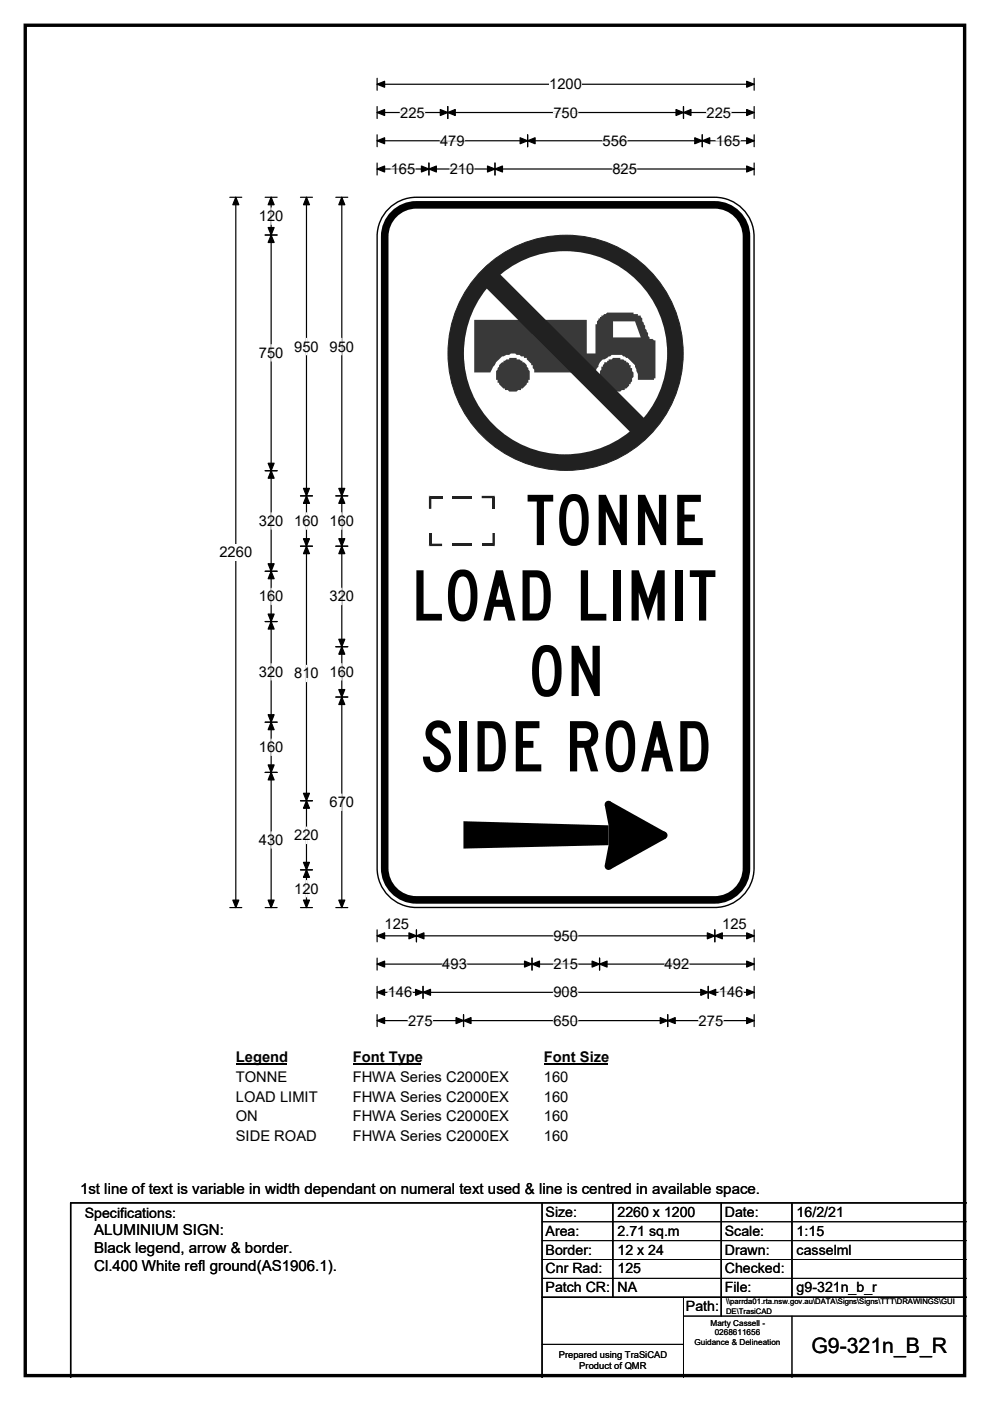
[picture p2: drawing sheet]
<svg xmlns="http://www.w3.org/2000/svg" width="210mm" height="297mm" viewBox="0 0 210 297" stroke-linecap="round" stroke-linejoin="round" font-family="sans-serif">
<path d="M5.4 5.4h199.2v286.3h-199.2z" fill="none" stroke="#000" stroke-width=".72"/>
<path d="M80 17.9h80M80 16.6v2.5M160 16.6v2.5" fill="none" stroke="#000" stroke-width=".25"/>
<path d="M80 17.9l1.6-.7v1.3zM158.4 17.2l1.6 .7-1.6 .6z" fill="#000" stroke="#000" stroke-width=".25"/>
<path d="M116.5 16.1h6.9v3.5h-6.9z" fill="#fff"/>
<g fill="none" stroke="#000" stroke-width=".25">
<path d="M80 23.9h80M80 22.6v2.5M80 28.6v2.5M80 34.6v2.5M80 29.8h80M80 35.8h80M91 34.6v2.5M95 22.6v2.5M105 34.6v2.5M111.9 28.6v2.5M145 22.6v2.5M148.9 28.6v2.5"/>
<path d="M160 22.6v2.5M160 28.6v2.5M160 34.6v2.5M48.7 41.8h2.6M50 41.8v150.6M48.7 192.4h2.6M80 197.1v2.6M80 198.4h80M88.3 197.1v2.6M151.6 197.1v2.6M160 197.1v2.6M80 203.1v2.6"/>
<path d="M80 209.1v2.6M80 215.1v2.6M80 204.4h80M80 210.4h80M80 216.4h80M89.7 209.1v2.6M98.3 215.1v2.6M112.8 203.1v2.6M127.2 203.1v2.6M141.6 215.1v2.6M150.2 209.1v2.6M160 215.1v2.6"/>
<path d="M160 203.1v2.6M160 209.1v2.6"/>
</g>
<g fill="#000" stroke="#000" stroke-width=".25">
<path d="M80 23.9l1.6-.7v1.3zM80 29.8l1.6-.6v1.3zM80 35.8l1.6-.6v1.3zM91 35.8l1.6-.6v1.3zM89.4 35.2l1.6 .6-1.6 .7zM95 23.9l1.6-.7v1.3zM93.4 23.2l1.6 .7-1.6 .6zM103.4 35.2l1.6 .6-1.6 .7zM105 35.8l1.6-.6v1.3zM111.9 29.8l1.6-.6v1.3zM110.3 29.2l1.6 .6-1.6 .7zM143.4 23.2l1.6 .7-1.6 .6z"/>
<path d="M145 23.9l1.6-.7v1.3zM147.4 29.2l1.5 .6-1.5 .7zM148.9 29.8l1.6-.6v1.3zM158.4 23.2l1.6 .7-1.6 .6zM158.4 29.2l1.6 .6-1.6 .7zM158.4 35.2l1.6 .6-1.6 .7zM50 41.8l.7 1.6h-1.3zM49.4 190.8h1.3l-.7 1.6zM80 198.4l1.6-.6v1.3zM88.3 198.4l1.6-.6v1.3zM86.7 197.8l1.6 .6-1.6 .7zM150 197.8l1.6 .6-1.6 .7z"/>
<path d="M151.6 198.4l1.6-.6v1.3zM158.4 197.8l1.6 .6-1.6 .7zM80 204.4l1.6-.6v1.2zM80 210.4l1.6-.6v1.2zM80 216.4l1.6-.6v1.2zM89.7 210.4l1.6-.6v1.2zM88.1 209.8l1.6 .6-1.6 .6zM98.3 216.4l1.6-.6v1.2zM96.7 215.8l1.6 .6-1.6 .6zM112.8 204.4l1.6-.6v1.2zM111.3 203.8l1.5 .6-1.5 .6zM125.6 203.8l1.6 .6-1.6 .6z"/>
<path d="M127.2 204.4l1.6-.6v1.2zM140 215.8l1.6 .6-1.6 .6zM141.6 216.4l1.6-.6v1.2zM148.6 209.8l1.6 .6-1.6 .6zM150.2 210.4l1.6-.6v1.2zM158.4 203.8l1.6 .6-1.6 .6zM158.4 209.8l1.6 .6-1.6 .6zM158.4 215.8l1.6 .6-1.6 .6z"/>
</g>
<g fill="none" stroke="#fff" stroke-width=".25">
<path d="M82.9 35.8h5.2M84.9 23.9h5.2M93.3 29.8h5.3M95.4 35.8h5.2M117.4 23.9h5.2M127.8 29.8h5.2M129.9 35.8h5.2M149.9 23.9h5.2M151.8 29.8h5.3M117.4 198.4h5.2M82.3 210.4h5.2M86.6 216.4h5.2"/>
<path d="M93.8 204.4h5.2M117.4 210.4h5.2M117.4 216.4h5.2M117.4 204.4h5.2M141 204.4h5.2M148.2 216.4h5.2M152.5 210.4h5.2"/>
</g>
<path d="M46.5 115.4h7v3.5h-7z" fill="#fff"/>
<g fill="none" stroke="#000" stroke-width=".25">
<path d="M56.2 49.8h2.6M56.2 41.8h2.6M57.5 41.8v150.6M63.7 41.8h2.6M65 41.8v150.6M71.2 41.8h2.6M72.5 41.8v150.6M56.2 99.8h2.6M63.7 105.1h2.6M63.7 115.8h2.6M71.2 105.1h2.6M71.2 115.8h2.6"/>
<path d="M56.2 121.1h2.6M56.2 131.8h2.6M71.2 137.1h2.6M56.2 153.1h2.6M71.2 147.8h2.6M56.2 163.8h2.6M63.7 169.8h2.6M56.2 192.4h2.6M63.7 192.4h2.6M63.7 184.4h2.6M71.2 192.4h2.6"/>
</g>
<g fill="#000" stroke="#000" stroke-width=".25">
<path d="M57.5 49.8l.6 1.6h-1.2zM57.5 41.8l.6 1.6h-1.2zM56.9 48.2h1.2l-.6 1.6zM65 41.8l.6 1.6h-1.2zM72.5 41.8l.6 1.6h-1.2zM56.9 98.2h1.2l-.6 1.6zM57.5 99.8l.6 1.6h-1.2zM65 105.1l.6 1.6h-1.2zM64.4 114.2h1.2l-.6 1.6zM64.4 103.5h1.2l-.6 1.6zM65 115.8l.6 1.6h-1.2zM72.5 105.1l.6 1.6h-1.2z"/>
<path d="M71.9 114.2h1.2l-.6 1.6zM71.9 103.5h1.2l-.6 1.6zM72.5 115.8l.6 1.6h-1.2zM56.9 119.5h1.2l-.6 1.6zM57.5 121.1l.6 1.6h-1.2zM56.9 130.2h1.2l-.6 1.6zM57.5 131.8l.6 1.6h-1.2zM71.9 135.5h1.2l-.6 1.6zM72.5 137.1l.6 1.6h-1.2zM56.9 151.5h1.2l-.6 1.6zM57.5 153.1l.6 1.6h-1.2zM71.9 146.2h1.2l-.6 1.6z"/>
<path d="M72.5 147.8l.6 1.6h-1.2zM56.9 162.2h1.2l-.6 1.6zM57.5 163.8l.6 1.6h-1.2zM64.4 168.2h1.2l-.6 1.6zM65 169.8l.6 1.6h-1.2zM56.9 190.8h1.2l-.6 1.6zM64.4 182.8h1.2l-.6 1.6zM65 184.4l.6 1.6h-1.2zM64.4 190.8h1.2l-.6 1.6zM71.9 190.8h1.2l-.6 1.6z"/>
</g>
<g fill="none" stroke="#fff" stroke-width=".25">
<path d="M57.5 44.1v3.5M57.5 73.1v3.5M65 71.7v3.5M72.5 71.7v3.5M57.5 108.7v3.5M65 108.7v3.5M72.5 108.7v3.5M57.5 124.7v3.5M72.5 124.7v3.5M57.5 140.7v3.5M57.5 156.7v3.5M65 141.1v3.4"/>
<path d="M72.5 140.7v3.5M57.5 176.4v3.4M65 175.3v3.6M72.5 168.4v3.5M65 186.7v3.5"/>
</g>
<path d="M50 222.4h10.8v3.5h-10.8z" fill="#fff"/>
<path d="M50 225.7h10.8" fill="none" stroke="#000" stroke-width=".32"/>
<path d="M74.8 222.4h14.4v3.5h-14.4z" fill="#fff"/>
<path d="M74.8 225.7h14.4" fill="none" stroke="#000" stroke-width=".32"/>
<path d="M115.4 222.4h13.4v3.5h-13.4z" fill="#fff"/>
<path d="M115.4 225.7h13.4" fill="none" stroke="#000" stroke-width=".32"/>
<g fill="#fff">
<path d="M50 226.6h10.9v3.5h-10.9z"/>
<path d="M74.8 226.6h33.1v3.5h-33.1z"/>
<path d="M115.4 226.6h5.2v3.5h-5.2z"/>
<path d="M50 230.8h17.3v3.5h-17.3z"/>
<path d="M74.8 230.8h33.1v3.5h-33.1z"/>
<path d="M115.4 230.8h5.2v3.5h-5.2z"/>
<path d="M50 234.9h4.7v3.5h-4.7z"/>
<path d="M74.8 234.9h33.1v3.5h-33.1z"/>
<path d="M115.4 234.9h5.2v3.5h-5.2z"/>
<path d="M50 239.1h17.1v3.5h-17.1z"/>
<path d="M74.8 239.1h33.1v3.5h-33.1z"/>
<path d="M115.4 239.1h5.2v3.5h-5.2z"/>
</g>
<path d="M82.4 44.3a8.3 8.3 0 0 1 5.9-2.5h63.3a8.3 8.3 0 0 1 8.3 8.3v134a8.4 8.4 0 0 1-8.3 8.3h-63.3a8.3 8.3 0 0 1-8.3-8.3v-134a8.3 8.3 0 0 1 2.4-5.8z" fill-rule="evenodd" fill="#fff" stroke="#fff" stroke-width=".21"/>
<path d="M83.2 45.7a6.7 6.7 0 0 1 5.1-2.3h63.3a6.7 6.7 0 0 1 6.7 6.7v134a6.7 6.7 0 0 1-6.7 6.7h-63.3a6.7 6.7 0 0 1-6.7-6.7v-134a6.7 6.7 0 0 1 1.6-4.4z" fill="none" stroke="#000" stroke-width="1.6"/>
<path d="M82.4 44.3a8.3 8.3 0 0 1 5.9-2.5h63.3a8.3 8.3 0 0 1 8.3 8.3v134a8.4 8.4 0 0 1-8.3 8.3h-63.3a8.3 8.3 0 0 1-8.3-8.3v-134a8.3 8.3 0 0 1 2.4-5.8z" fill="none" stroke="#000" stroke-width=".3"/>
<g fill="#000">
<path d="M98.3 174.1l30.8 .9v4.2l-30.8 .7z"/>
<path d="M128.3 170.7l1.2-.8 11.7 6.6v1.3l-11.7 6.5-1.2-.8 .8-4.3v-4.2z" fill-rule="evenodd"/>
<circle cx="129.1" cy="170.6" r=".8"/>
<circle cx="140.8" cy="177.1" r=".8"/>
<circle cx="129.1" cy="183.6" r=".8"/>
</g>
<g fill="#221f20">
<path d="M91.2 105.1h2.6v.5h-2.6z"/>
<path d="M95.9 105.1h4.2v.5h-4.2z"/>
<path d="M102.2 105.1h2.5l.3 .3-.3 .2h-2.5z"/>
<path d="M104.7 105.1h.3v.3z"/>
<path d="M104.5 105.4h.5v2.5h-.5z"/>
<path d="M104.5 113h.5v2.5l-.3 .3-.2-.3z"/>
<path d="M105 115.5v.3h-.3z"/>
<path d="M102.2 115.3h2.5v.5h-2.5z"/>
<path d="M95.9 115.3h4.2v.5h-4.2z"/>
<path d="M91.2 115.3h2.6v.5h-2.6l-.2-.3z"/>
<path d="M91 115.5l.2 .3h-.2z"/>
<path d="M91 113h.5v2.5h-.5z"/>
<path d="M91.2 105.1l.3 .3v2.5h-.5v-2.5z"/>
<path d="M91 105.1h.2l-.2 .3z"/>
</g>
<circle cx="120" cy="74.8" r="24.9" fill="#24211d" stroke="#24211d" stroke-width=".21"/>
<circle cx="119.9" cy="74.8" r="21.5" fill="#fff"/>
<path d="M130 68.1v3.4h5.9l-1.2-3.4zM100.6 67.8v11.2h3.4l1.2-2.2 1.3-1.2 .9-.4h.6l.3-.2h1l.3 .2h.6l.3 .4h.6v.3h.6v.3l1 .9v.3h.3v.6l.3 .4v.6h13l.3-1 .3-.3a1.63 1.63 0 0 1 1.3-1.5l.9-.6h.3l.3-.4h2.2l.9 .7h.3l1.6 1.5 .3 1.3 .3 .6v1.2h3.4v-.3h.3v-8h-.3l-.3-.3h-.6v-.4l-.3-.3v-.6l-.7-.9v-.6l-.6-1v-.6l-.3-.3v-.3h-.6v-.3h-.9v-.3h-2.5h-3.1l-.9 .6h-.3v.3h-.3v.3h-.4v.3l-.3 .3v.6h-.3v6.3h-1.8v-7.2zM105.9 77.4l.6-.6h.3v-.3h.3l.3-.3h.6v-.3h1.6v.3h.6l.3 .3h.3v.3a1.03 1.03 0 0 1 .9 .9l.7 1v1.8h-.3v.7h-.4v.2l-.3 .4-.6 .6h-.3v.3h-.6l-.3 .3h-1.6l-.3-.3h-.6v-.3h-.3l-.9-1v-.2h-.4v-.7h-.3v-1.8l.7-1zM128.2 76.8h.6v-.3h.3v-.3h.6l.3-.3h1.6v.3h.6l.3 .3h.3v.3h.3l.3 .3v.3h.4v.6h.3v.7l.3 .3v.9l-.3 .3v.6l-.3 .4v.2h-.4v.4l-.6 .6h-.3v.3h-.6l-.3 .3h-1.9v-.3h-.6l-.6-.6h-.3l-.3-.9h-.3v-.7h-.3v-1.8l.3-.3v-.7h.3z" fill-rule="evenodd" fill="#353a3c"/>
<path d="M102.1 60.1l3.1-2.8 32 31.9-3.1 2.8z" fill="#24211d"/>
<path d="M115 255v37M130 255v20M153 255v24M168 255v20M205 255h-190v37M115 275h90" fill="none" stroke="#000" stroke-width=".3"/>
<path d="M115 259h90M115 263h90M115 267h90M115 271h90M145 279h60M145 275v17M168 279v13M115 285h30" fill="none" stroke="#000" stroke-width=".21"/>
<g font-size="14.8">
<text x="111.6" y="115.6">TONNE</text>
<text x="87.1" y="131.6">LOAD LIMIT</text>
<text x="111.9" y="147.6">ON</text>
<text x="89.1" y="163.6">SIDE ROAD</text>
</g>
<text font-size="4.5" x="172.1" y="286.9">G9-321n_B_R</text>
<g font-size="3.2">
<text x="17" y="253.1">1st line of text is variable in width dependant on numeral text used &amp; line is centred in available space.</text>
<text x="20" y="261.9">ALUMINIUM SIGN:</text>
<text x="20" y="265.7">Black legend, arrow &amp; border.</text>
<text x="20" y="269.6">Cl.400 White refl ground(AS1906.1).</text>
</g>
<g font-size="3.1">
<text x="116.5" y="18.9">1200</text>
<text x="84.9" y="24.9">225</text>
<text x="117.4" y="24.9">750</text>
<text x="149.9" y="24.9">225</text>
<text x="93.3" y="30.9">479</text>
<text x="127.8" y="30.9">556</text>
<text x="151.8" y="30.9">165</text>
<text x="82.9" y="36.9">165</text>
<text x="95.4" y="36.9">210</text>
<text x="129.9" y="36.9">825</text>
<text x="54.9" y="46.9">120</text>
<text x="54.9" y="75.9">750</text>
<text x="62.4" y="74.5">950</text>
<text x="69.9" y="74.5">950</text>
<text x="54.9" y="111.5">320</text>
<text x="62.4" y="111.5">160</text>
<text x="69.9" y="111.5">160</text>
<text x="46.5" y="118.2">2260</text>
<text x="54.9" y="127.5">160</text>
<text x="69.9" y="127.5">320</text>
<text x="54.9" y="143.5">320</text>
<text x="62.4" y="143.8">810</text>
<text x="69.9" y="143.5">160</text>
<text x="54.9" y="159.5">160</text>
<text x="69.9" y="171.2">670</text>
<text x="54.9" y="179.2">430</text>
<text x="62.4" y="178.1">220</text>
<text x="62.4" y="189.5">120</text>
<text x="81.6" y="197">125</text>
<text x="153.2" y="197">125</text>
<text x="117.4" y="199.5">950</text>
<text x="93.8" y="205.5">493</text>
<text x="117.4" y="205.5">215</text>
<text x="141" y="205.5">492</text>
<text x="82.3" y="211.5">146</text>
<text x="117.4" y="211.5">908</text>
<text x="152.5" y="211.5">146</text>
<text x="86.6" y="217.4">275</text>
<text x="117.4" y="217.4">650</text>
<text x="148.2" y="217.4">275</text>
<text x="50" y="225.2">Legend</text>
<text x="74.8" y="225.2">Font Type</text>
<text x="115.4" y="225.2">Font Size</text>
<text x="50" y="229.4">TONNE</text>
<text x="50" y="233.6">LOAD LIMIT</text>
<text x="74.8" y="229.4">FHWA Series C2000EX</text>
<text x="74.8" y="233.6">FHWA Series C2000EX</text>
<text x="115.4" y="229.4">160</text>
<text x="115.4" y="233.6">160</text>
<text x="50" y="237.7">ON</text>
<text x="74.8" y="237.7">FHWA Series C2000EX</text>
<text x="115.4" y="237.7">160</text>
<text x="50" y="241.9">SIDE ROAD</text>
<text x="74.8" y="241.9">FHWA Series C2000EX</text>
<text x="115.4" y="241.9">160</text>
</g>
<g font-size="3">
<text x="115.7" y="258">Size:</text>
<text x="131" y="258">2260 x 1200</text>
<text x="153.7" y="258">Date:</text>
<text x="169" y="258">16/2/21</text>
<text x="18" y="258.2">Specifications:</text>
<text x="115.7" y="262">Area:</text>
<text x="131" y="262">2.71 sq.m</text>
<text x="153.7" y="262">Scale:</text>
<text x="169" y="262">1:15</text>
<text x="115.7" y="266">Border:</text>
<text x="115.7" y="270">Cnr Rad:</text>
<text x="131" y="266">12 x 24</text>
<text x="131" y="270">125</text>
<text x="153.7" y="266">Drawn:</text>
<text x="153.7" y="270">Checked:</text>
<text x="169" y="266">casselml</text>
<text x="115.7" y="274">Patch CR:</text>
<text x="131" y="274">NA</text>
<text x="153.7" y="274">File:</text>
<text x="169" y="274">g9-321n_b_r</text>
<text x="145.5" y="278">Path:</text>
</g>
<g font-size="2">
<text x="118.5" y="287.8">Prepared using TraSiCAD</text>
<text x="122.9" y="290.2">Product of QMR</text>
</g>
<g font-size="1.7">
<text x="150.7" y="281.1">Marty Cassell -</text>
<text x="147.3" y="285.2">Guidance &amp; Delineation</text>
<text x="151.6" y="283.1">0268611656</text>
</g>
<g font-size="1.6">
<text x="154" y="276.6">\\parrda01.rta.nsw.gov.au\DATA\Signs\Signs\TTT\DRAWINGS\GUI</text>
<text x="154" y="278.5">DE\TrasiCAD</text>
</g>
</svg>
